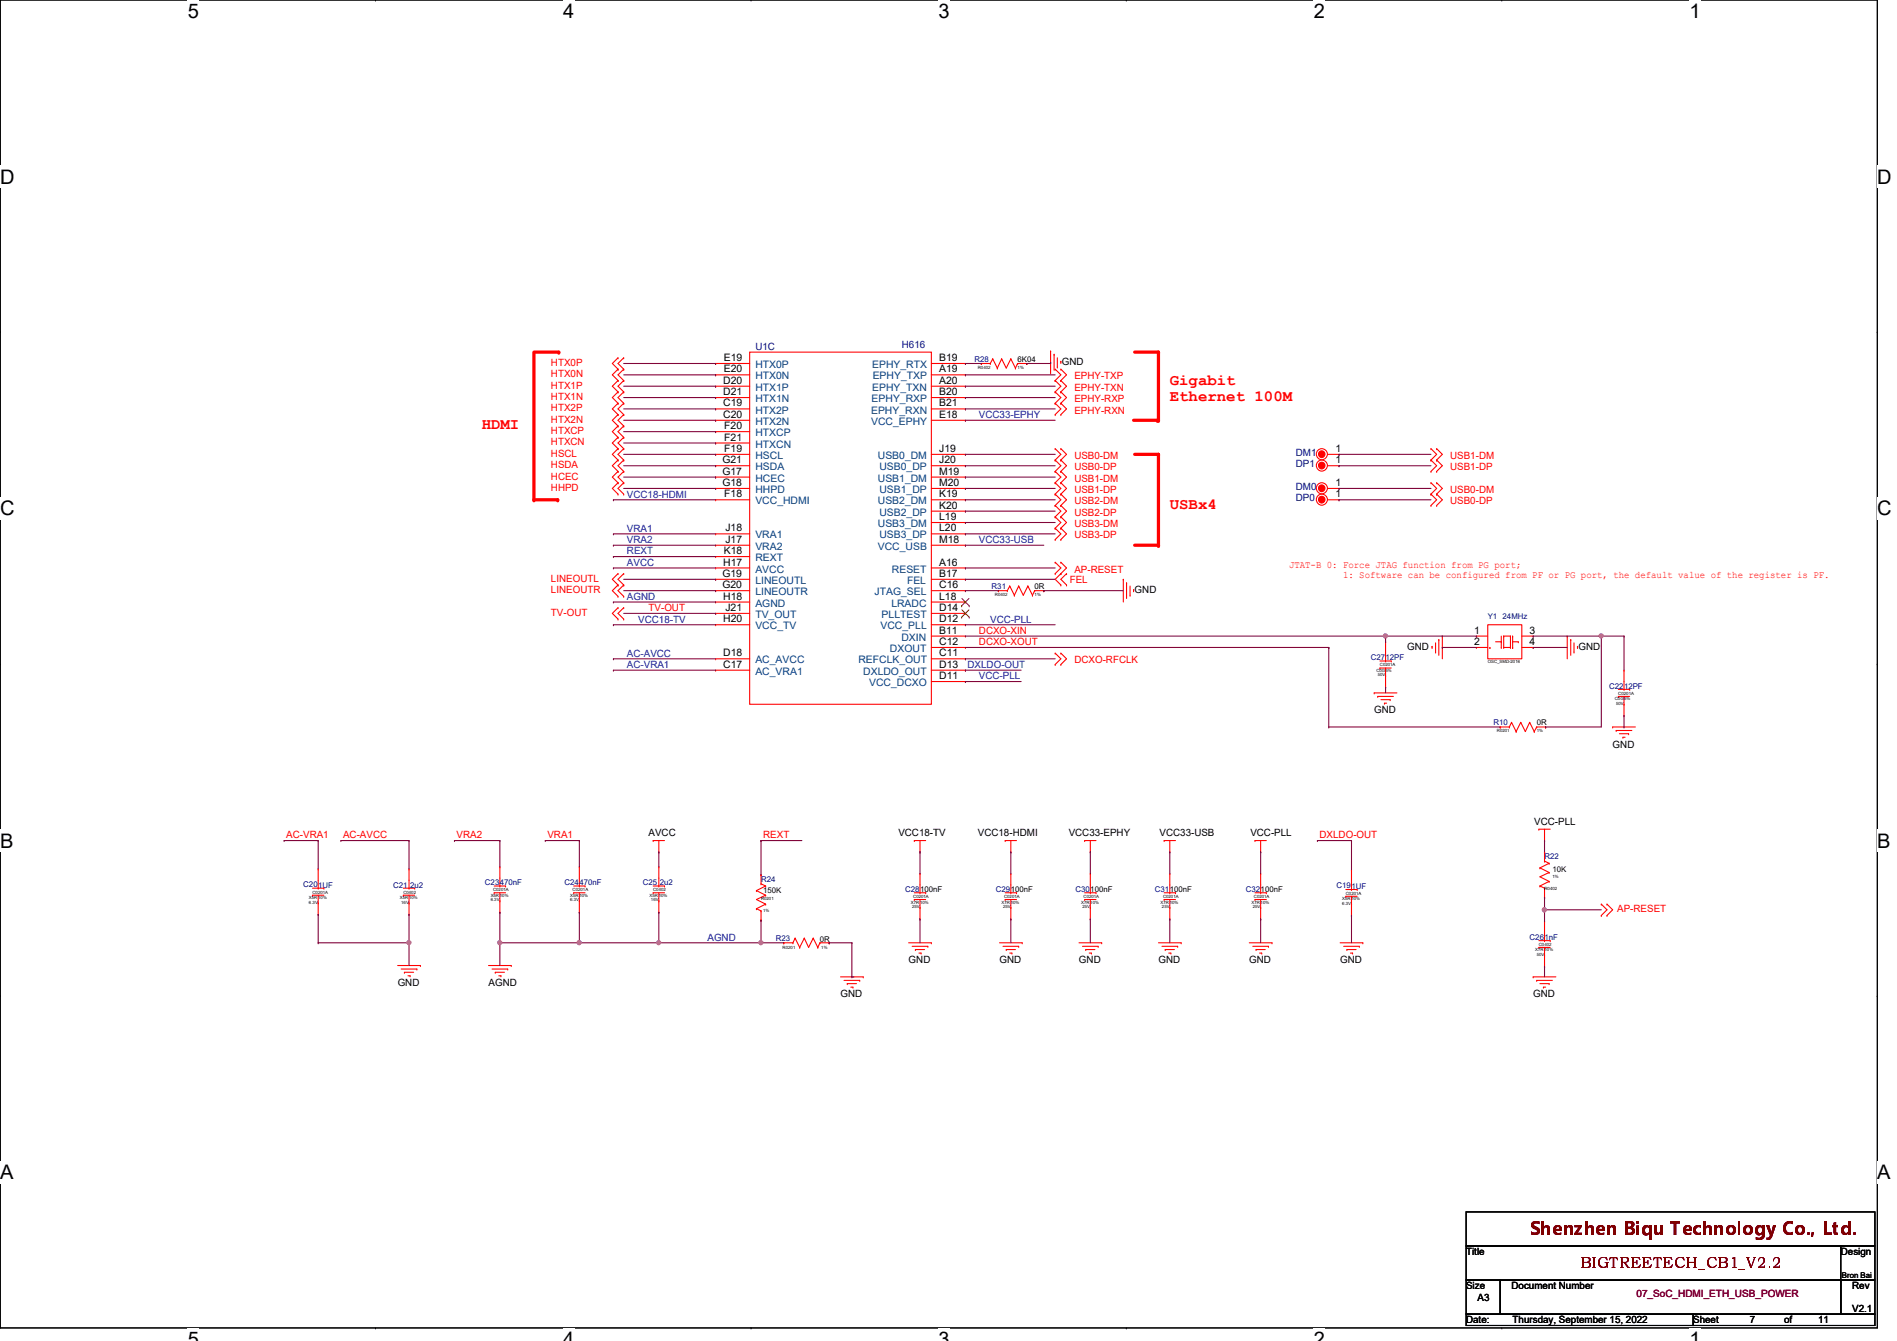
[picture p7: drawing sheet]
<svg xmlns="http://www.w3.org/2000/svg" width="297mm" height="210mm" viewBox="0 0 297 210" stroke-linecap="round" stroke-linejoin="round" font-family="sans-serif">
<path d="M0 0h294v207.9h-294z" fill="none" stroke="#000" stroke-width=".17"/>
<g fill="#fff">
<path d="M29.4 0h1.8v3.5h-1.8z"/>
<path d="M29.4 207.9h1.8v2h-1.8z"/>
</g>
<path d="M58.8 0h.1M58.8 207.9h.1" fill="none" stroke="#000" stroke-width=".17"/>
<g fill="#fff">
<path d="M88.2 0h1.7v3.5h-1.7z"/>
<path d="M88.2 207.9h1.7v2h-1.7z"/>
</g>
<path d="M117.6 0h.1M117.6 207.9h.1" fill="none" stroke="#000" stroke-width=".17"/>
<g fill="#fff">
<path d="M147 0h1.7v3.5h-1.7z"/>
<path d="M147 207.9h1.7v2h-1.7z"/>
</g>
<path d="M176.4 0h.1M176.4 207.9h.1" fill="none" stroke="#000" stroke-width=".17"/>
<g fill="#fff">
<path d="M205.7 0h1.8v3.5h-1.8z"/>
<path d="M205.7 207.9h1.8v2h-1.8z"/>
</g>
<path d="M235.2 0h.1M235.2 207.9h.1" fill="none" stroke="#000" stroke-width=".17"/>
<g fill="#fff">
<path d="M264.5 0h1.8v3.5h-1.8z"/>
<path d="M264.5 207.9h1.8v2h-1.8z"/>
<path d="M0 26h2.3v3.4h-2.3z"/>
<path d="M294 26h2.2v3.4h-2.2z"/>
<path d="M0 77.9h2.3v3.5h-2.3z"/>
<path d="M294 77.9h2.2v3.5h-2.2z"/>
</g>
<path d="M0 51.9h.1M294 51.9h.1" fill="none" stroke="#000" stroke-width=".17"/>
<g fill="#fff">
<path d="M0 129.9h2.1v3.4h-2.1z"/>
<path d="M294 129.9h2v3.4h-2z"/>
</g>
<path d="M0 103.9h.1M294 103.9h.1" fill="none" stroke="#000" stroke-width=".17"/>
<g fill="#fff">
<path d="M0 181.8h2.1v3.5h-2.1z"/>
<path d="M294 181.8h2v3.5h-2z"/>
</g>
<path d="M0 155.9h.1M294 155.9h.1" fill="none" stroke="#000" stroke-width=".17"/>
<path d="M177.7 55.1h3.7" fill="none" stroke="#f00" stroke-width=".51"/>
<circle cx="181.4" cy="55.1" r=".25" fill="#f00"/>
<path d="M181.4 55.1v10.7" fill="none" stroke="#f00" stroke-width=".51"/>
<circle cx="181.4" cy="65.8" r=".25" fill="#f00"/>
<path d="M177.5 65.8h3.7" fill="none" stroke="#f00" stroke-width=".51"/>
<circle cx="181.2" cy="65.8" r=".25" fill="#f00"/>
<path d="M177.7 71.1h3.7" fill="none" stroke="#f00" stroke-width=".51"/>
<circle cx="181.4" cy="71.1" r=".25" fill="#f00"/>
<path d="M181.4 71.1v14.2" fill="none" stroke="#f00" stroke-width=".51"/>
<circle cx="181.4" cy="85.3" r=".25" fill="#f00"/>
<path d="M177.7 85.3h3.7" fill="none" stroke="#f00" stroke-width=".51"/>
<circle cx="181.4" cy="85.3" r=".25" fill="#f00"/>
<path d="M83.8 55.1h3.7" fill="none" stroke="#f00" stroke-width=".51"/>
<circle cx="87.5" cy="55.1" r=".25" fill="#f00"/>
<path d="M83.6 55.1v23.1" fill="none" stroke="#f00" stroke-width=".51"/>
<circle cx="83.6" cy="78.2" r=".25" fill="#f00"/>
<path d="M83.6 78.2h3.7" fill="none" stroke="#f00" stroke-width=".51"/>
<circle cx="87.3" cy="78.2" r=".25" fill="#f00"/>
<g fill="none" stroke="#f00" stroke-width=".17">
<path d="M96.8 56h.1M96.8 57.8h.1M96.8 59.6h.1M96.8 56l-.9 .9 .9 .9M96.8 57.8l-.9 .9 .9 .9M96.8 59.6l-.9 .9 .9 .8M97.7 56h.1M97.7 57.8h.1M97.7 59.6h.1M97.7 56l-.9 .9 .9 .9M97.7 57.8l-.9 .9 .9 .9M97.7 59.6l-.9 .9 .9 .8"/>
<path d="M153.7 56.9h.1M153.7 56.9h1.4M155.1 56.9h.1M155.4 56.2h.1M155.4 56.2l-.3 .7M155.4 56.2l.8 1.4M156.2 57.6h.1M156.8 56.2h.1M156.8 56.2l-.6 1.4M156.8 56.2l.8 1.4 .7-1.4M158.3 56.2h.1M158.3 56.2l.7 1.4"/>
<path d="M159 57.6h.1M159.3 56.9h.1M159.3 56.9h1.5M159.3 56.9l-.3 .7M160.8 56.9h.1M164.5 54.9h.1M164.5 54.9v3.6M165.1 55.5h.1M165.1 55.5v2.5M165.2 57.8h.1M165.2 59.6h.1M165.2 57.8l.9 .9-.9 .9"/>
<path d="M165.2 59.6l.9 .9-.9 .8M165.6 57.4h.1M165.6 56v1.4M166.1 56.6h.1M166.1 57.8h.1M166.1 59.6h.1M166.1 56.6v.3M166.1 57.8l.9 .9-.9 .9M166.1 59.6l.9 .9-.9 .8M96.8 61.3h.1M96.8 63.1h.1M96.8 64.9h.1"/>
<path d="M96.8 66.7h.1M96.8 68.5h.1M96.8 70.2h.1M96.8 75.6h.1M96.8 77.3h.1M96.8 72h.1M96.8 73.8h.1M96.8 61.3l-.9 .9 .9 .9M96.8 63.1l-.9 .9 .9 .9M96.8 64.9l-.9 .9 .9 .9M96.8 66.7l-.9 .9 .9 .9M96.8 68.5l-.9 .8 .9 .9"/>
<path d="M96.8 75.6l-.9 .9 .9 .8M96.8 70.2l-.9 .9 .9 .9M96.8 72l-.9 .9 .9 .9M96.8 73.8l-.9 .9 .9 .9M97.7 61.3h.1M97.7 63.1h.1M97.7 64.9h.1M97.7 66.7h.1M97.7 68.5h.1M97.7 70.2h.1M97.7 75.6h.1M97.7 77.3h.1"/>
<path d="M97.7 72h.1M97.7 73.8h.1M97.7 61.3l-.9 .9 .9 .9M97.7 63.1l-.9 .9 .9 .9M97.7 64.9l-.9 .9 .9 .9M97.7 66.7l-.9 .9 .9 .9M97.7 68.5l-.9 .8 .9 .9M97.7 75.6l-.9 .9 .9 .8M97.7 70.2l-.9 .9 .9 .9M97.7 72l-.9 .9 .9 .9M97.7 73.8l-.9 .9 .9 .9M165.2 70.2h.1"/>
<path d="M165.2 72h.1M165.2 73.8h.1M165.2 75.6h.1M165.2 77.3h.1M165.2 61.3h.1M165.2 63.1h.1M165.2 64.9h.1M165.2 79.1h.1M165.2 70.2l.9 .9-.9 .9M165.2 72l.9 .9-.9 .9M165.2 73.8l.9 .9-.9 .9M165.2 75.6l.9 .9-.9 .8"/>
<path d="M165.2 61.3l.9 .9-.9 .9M165.2 63.1l.9 .9-.9 .9M165.2 77.3l.9 .9-.9 .9M165.2 79.1l.9 .9-.9 .9M166.1 70.2h.1M166.1 72h.1M166.1 73.8h.1M166.1 75.6h.1M166.1 77.3h.1M166.1 61.3h.1M166.1 63.1h.1M166.1 64.9h.1"/>
<path d="M166.1 79.1h.1M166.1 70.2l.9 .9-.9 .9M166.1 72l.9 .9-.9 .9M166.1 73.8l.9 .9-.9 .9M166.1 75.6l.9 .9-.9 .8M166.1 61.3l.9 .9-.9 .9M166.1 63.1l.9 .9-.9 .9M166.1 77.3l.9 .9-.9 .9M166.1 79.1l.9 .9-.9 .9M224.1 70.2h.1M224.1 72h.1M224.1 73.8h.1"/>
<path d="M224.1 75.6h.1M224.1 77.3h.1M224.1 79.1h.1M224.1 70.2l.9 .9-.9 .9M224.1 72l.9 .9-.9 .9M224.1 75.6l.9 .9-.9 .8M224.1 77.3l.9 .9-.9 .9M225 70.2h.1M225 72h.1M225 73.8h.1M225 75.6h.1M225 77.3h.1"/>
<path d="M225 79.1h.1M225 70.2l.8 .9-.8 .9M225 72l.8 .9-.8 .9M225 75.6l.8 .9-.8 .8M225 77.3l.8 .9-.8 .9M96.8 95.1h.1M96.8 96.9h.1M96.8 89.8h.1M96.8 91.6h.1M96.8 93.3h.1M96.8 95.1l-.9 .9 .9 .9M96.8 89.8l-.9 .9 .9 .9"/>
<path d="M96.8 91.6l-.9 .9 .9 .8M97.7 95.1h.1M97.7 96.9h.1M97.7 89.8h.1M97.7 91.6h.1M97.7 93.3h.1M97.7 95.1l-.9 .9 .9 .9M97.7 89.8l-.9 .9 .9 .9M97.7 91.6l-.9 .9 .9 .8M165.2 88h.1M165.2 89.8h.1M165.2 80.9h.1"/>
<path d="M165.2 82.7h.1M165.2 84.5h.1M165.2 88l.9 .9-.9 .9M165.2 80.9l.9 .9-.9 .9M165.2 82.7l.9 .9-.9 .9M166.1 88h.1M166.1 89.8h.1M166.1 80.9h.1M166.1 82.7h.1M166.1 84.5h.1M166.1 91.6h.1M166.1 88l.9 .9-1.8 1.8 .9 .9"/>
<path d="M166.1 80.9l.9 .9-.9 .9M166.1 82.7l.9 .9-.9 .9M167 89.8h.1M167 91.6h.1M167 89.8l-.9 .9 .9 .9M175.9 90.7h.1M175.9 90.7v3.5M176.4 91.2h.1M176.4 91.2v2.5M176.9 93.2h.1M176.9 91.7v1.5M177.5 92.3h.1"/>
<path d="M177.5 92.3v.3M225.8 99.6h.1M225.8 99.6v3.5M245.4 99.6h.1M245.4 99.6v3.5M165.2 102.2h.1M165.2 104h.1M165.2 102.2l.9 .9-.9 .9M166.1 102.2h.1M166.1 104h.1M166.1 102.2l.9 .9-.9 .9M215.2 108.5h.1"/>
<path d="M215.2 108.5h3.5M215.7 109h.1M215.7 109h2.5M216.1 104.6h.1M216.1 103.5h1.7M216.1 104.6h1.7M216.2 109.5h1.5M216.8 110.1h.1M216.8 110.1h.3M217 105.8h.1M217 103.5h.1M217 100.5h.1"/>
<path d="M217 107.6h.1M217 100.5v3M217 104.6v3M217.7 109.5h.1M217.8 103.5h.1M224.2 101.2h.1M224.2 101.2v.3M224.8 102.1h.1M224.8 100.6v1.5M225.3 100.1h.1M225.3 100.1v2.5M246 100.1h.1"/>
<path d="M246 100.1v2.5M246.5 102.1h.1M246.5 100.6v1.5M247 101.2h.1M247 101.2v.3M252.5 113.8h.1M252.5 113.8h3.6M253.1 114.3h.1M253.1 114.3h2.4M253.6 114.9h1.4M254.1 115.4h.1M254.1 115.4h.4"/>
<path d="M255 114.9h.1M89.8 139.7h.1M89.8 139.7h1.8M89.8 138.7h1.8M90.7 138.7h.1M90.7 135.7h.1M90.7 135.7v3M90.7 139.7v3.1M91.6 138.7h.1M102.3 131.6h.1M102.3 131.6h1.8M103.2 133.3h.1"/>
<path d="M103.2 131.6v1.7M143.2 131.6h.1M143.2 131.6h1.7M143.2 139.7h1.7M144.1 133.3h.1M144.1 139.7h.1M144.1 136.7h.1M144.1 131.6v1.7M144.1 136.7v3M144.9 139.7h.1M157.4 131.6h.1M157.4 131.6h1.8"/>
<path d="M158.3 133.3h.1M158.3 131.6v1.7M169.8 131.6h.1M169.8 131.6h1.8M170.7 133.3h.1M170.7 131.6v1.7M182.3 131.6h.1M182.3 131.6h1.8M183.2 133.3h.1M183.2 131.6v1.7M196.5 131.6h.1M196.5 131.6h1.8"/>
<path d="M197.4 133.3h.1M197.4 131.6v1.7M241 129.8h.1M241 129.8h1.7M241.1 135.8h.1M241.1 138.7h.1M241.1 135.8l1.5 .8M241.1 138.7l.7 .3M241.8 131.6h.1M241.8 133.3h.1M241.8 134.8h.1M241.8 139h.1"/>
<path d="M241.8 129.8v1.8M241.8 133.3v1.5M241.8 139v1.5M241.8 134.8l.8 .3M242.6 135.1h.1M242.6 136.6h.1M242.6 138h.1M242.6 135.1l-1.5 .7M242.6 136.6l-1.5 .6 1.5 .8M242.6 138l-1.5 .7M62.3 151.1h3.5M62.8 151.7h2.5"/>
<path d="M63.3 152.2h.1M63.3 152.2h1.5M63.9 152.7h.3M64.2 152.7h.1M65.3 151.7h.1M65.8 151.1h.1M76.5 151.1h3.5M77 151.7h2.5M77.6 152.2h.1M77.6 152.2h1.4M78.1 152.7h.3M78.4 152.7h.1"/>
<path d="M79.5 151.7h.1M80 151.1h.1M90.7 141h.1M90.7 142.8h.1M131.6 152.9h3.6M132.2 153.5h2.4M132.7 154h.1M132.7 154h1.4M133.2 154.5h.4M133.6 154.5h.1M134.6 153.5h.1M135.2 152.9h.1"/>
<path d="M142.3 147.6h3.5M142.8 148.1h2.5M143.2 140.8h.1M143.2 140.8h1.7M143.3 148.6h.1M143.3 148.6h1.5M143.9 149.2h.3M144.1 142.1h.1M144.1 143.8h.1M144.1 140.8v3M144.2 149.2h.1M145.3 148.1h.1"/>
<path d="M145.8 147.6h.1M156.5 147.6h3.6M157.1 148.1h2.4M157.6 148.6h.1M157.6 148.6h1.4M158.1 149.2h.4M158.5 149.2h.1M159.5 148.1h.1M160.1 147.6h.1M168.9 147.6h3.6M169.5 148.1h2.5M170 148.6h.1"/>
<path d="M170 148.6h1.4M170.6 149.2h.3M170.9 149.2h.1M172 148.1h.1M172.5 147.6h.1M181.4 147.6h3.6M181.9 148.1h2.5M182.5 148.6h.1M182.5 148.6h1.4M183 149.2h.3M183.3 149.2h.1M184.4 148.1h.1"/>
<path d="M185 147.6h.1M195.6 147.6h3.6M196.2 148.1h2.4M196.7 148.6h.1M196.7 148.6h1.4M197.2 149.2h.4M197.6 149.2h.1M198.6 148.1h.1M199.2 147.6h.1M209.8 147.6h3.6M210.4 148.1h2.4M210.9 148.6h.1"/>
<path d="M210.9 148.6h1.4M211.5 149.2h.3M211.8 149.2h.1M212.8 148.1h.1M213.4 147.6h.1M240.1 152.9h.1M240.1 152.9h3.5M240.6 153.5h.1M240.6 153.5h2.5M241.1 154h1.5M241.7 154.5h.1M241.7 154.5h.3"/>
<path d="M241.8 140.5h.1M242.6 154h.1M250.7 141.5h.1M250.7 143.3h.1M250.7 141.5l.9 .9-.9 .9M251.6 141.5h.1M251.6 143.3h.1M251.6 141.5l.9 .9-.9 .9"/>
<circle cx="207" cy="76.4" r=".87"/>
</g>
<path d="M229.6 189.7h64v5.3h-64zM229.6 195h64v5.4h-64zM288.2 195h.1M288.2 195v5.4M229.6 200.4h5.3v5.3h-5.3zM229.6 205.7h35.5v1.8h-35.5zM234.9 200.4h53.3v5.3h-53.3zM265.1 205.7h28.5v1.8h-28.5zM288.2 200.4h5.4v5.3h-5.4z" fill="none" stroke="#000" stroke-width=".17"/>
<circle cx="207" cy="76.4" r=".52" fill="#f00"/>
<g fill="none" stroke="#f00" stroke-width=".17">
<path d="M207.9 76.5h1.8M209.7 76.5h.1"/>
<circle cx="207" cy="76.4" r=".52"/>
<circle cx="207" cy="72.9" r=".87"/>
</g>
<circle cx="207" cy="72.9" r=".52" fill="#f00"/>
<g fill="none" stroke="#f00" stroke-width=".17">
<path d="M112.1 56.9h.1M112.1 58.7h.1M112.1 56.9h5.3M112.1 58.7h5.3M117.4 55.1h28.4v55.1h-28.4zM145.8 56.9h5.4M145.8 58.7h5.4M151.2 56.9h.1M151.2 58.7h.1M112.1 60.5h.1M112.1 62.2h.1M112.1 64h.1"/>
<path d="M112.1 65.8h.1M112.1 67.6h.1M112.1 69.3h.1M112.1 71.1h.1M112.1 72.9h.1M112.1 74.7h.1M112.1 76.5h.1M112.1 78.2h.1M112.1 72.9h5.3M112.1 60.5h5.3M112.1 62.2h5.3M112.1 64h5.3"/>
<path d="M112.1 65.8h5.3M112.1 67.6h5.3M112.1 69.3h5.3M112.1 71.1h5.3M112.1 74.7h5.3M112.1 76.5h5.3M112.1 78.2h5.3M145.8 72.9h5.4M145.8 60.5h5.4M145.8 62.2h5.4M145.8 64h5.4M145.8 65.8h5.4"/>
<path d="M145.8 71.1h5.4M145.8 74.7h5.4M145.8 76.5h5.4M145.8 78.2h5.4M151.2 60.5h.1M151.2 62.2h.1M151.2 64h.1M151.2 65.8h.1M151.2 71.1h.1M151.2 72.9h.1M151.2 74.7h.1M151.2 76.5h.1"/>
<path d="M151.2 78.2h.1M207.9 72.9h1.8M209.7 72.9h.1M112.1 83.6h.1M112.1 85.3h.1M112.1 87.1h.1M112.1 88.9h.1M112.1 90.7h.1M112.1 92.5h.1M112.1 94.2h.1M112.1 96h.1M112.1 97.8h.1"/>
<path d="M112.1 92.5h5.3M112.1 83.6h5.3M112.1 85.3h5.3M112.1 87.1h5.3M112.1 88.9h5.3M112.1 90.7h5.3M112.1 94.2h5.3M112.1 96h5.3M112.1 97.8h5.3M145.8 92.5h5.4M145.8 83.6h5.4M145.8 85.3h5.4"/>
<path d="M145.8 88.9h5.4M145.8 90.7h5.4M145.8 94.2h5.4M145.8 96h5.4M145.8 97.8h5.4M145.8 80h5.4M145.8 81.8h5.4M145.8 99.6h5.4M151.2 80h.1M151.2 81.8h.1M151.2 83.6h.1M151.2 85.3h.1"/>
<path d="M151.2 88.9h.1M151.2 90.7h.1M151.2 92.5h.1M151.2 94.2h.1M151.2 97.8h.1M151.2 99.6h.1M151.2 96h.1M156.3 92.5h.1M156.3 92.5h1.4M157.7 92.5h.1M158.1 91.7h.1M158.1 91.7l-.4 .8"/>
<path d="M158.1 91.7l.7 1.5M158.8 93.2h.1M159.5 91.7h.1M159.5 91.7l-.7 1.5M159.5 91.7l.7 1.5 .7-1.5M160.9 91.7h.1M160.9 91.7l.8 1.5M161.7 93.2h.1M162 92.5h.1M162 92.5h1.4M162 92.5l-.3 .7M163.4 92.5h.1"/>
<path d="M112.1 103.1h.1M112.1 104.9h.1M112.1 103.1h5.3M112.1 104.9h5.3M145.8 103.1h5.4M145.8 104.9h5.4M145.8 106.7h5.4M145.8 101.3h5.4M151.2 106.7h.1M151.2 101.3h.1M151.2 103.1h.1M151.2 104.9h.1"/>
<path d="M253.4 109h.1M253.4 107.9h1.8M253.4 109h1.8M254.3 110.2h.1M254.3 107.9h.1M254.3 104.9h.1M254.3 112h.1M254.3 104.9v3M254.3 109v3M255.2 107.9h.1M63.2 139h1.7M64 139h.1"/>
<path d="M64 136h.1M64 136v3M64.9 139h.1M77.4 139.7h.1M77.4 138.7h1.8M77.4 139.7h1.8M78.3 138.7h.1M78.3 135.7h.1M78.3 135.7v3M78.3 139.7v3.1M79.2 138.7h.1M102.3 139.7h.1"/>
<path d="M102.3 138.7h1.8M102.3 139.7h1.8M103.2 138.7h.1M103.2 135.7h.1M103.2 135.7v3M103.2 139.7v3.1M104.1 138.7h.1M157.4 139.7h1.8M158.3 139.7h.1M158.3 136.7h.1M158.3 136.7v3M159.2 139.7h.1"/>
<path d="M182.3 139.7h1.8M183.2 139.7h.1M183.2 136.7h.1M183.2 136.7v3M184.1 139.7h.1M196.5 139.7h1.8M197.4 139.7h.1M197.4 136.7h.1M197.4 136.7v3M198.3 139.7h.1M63.2 140.1h.1M63.2 140.1h1.7"/>
<path d="M64 141.4h.1M64 143.1h.1M64 140.1v3M78.3 141h.1M78.3 142.8h.1M103.2 141h.1M103.2 142.8h.1M157.4 140.8h.1M157.4 140.8h1.8M158.3 142.1h.1M158.3 143.8h.1M158.3 140.8v3"/>
<path d="M182.3 140.8h.1M182.3 140.8h1.8M183.2 142.1h.1M183.2 143.8h.1M183.2 140.8v3M196.5 140.8h.1M196.5 140.8h1.8M197.4 142.1h.1M197.4 143.8h.1M197.4 140.8v3"/>
<circle cx="207" cy="72.9" r=".52"/>
<circle cx="207" cy="71.1" r=".87"/>
</g>
<path d="M150.6 94.8h.1M150.6 96.6h.1M150.6 93.7l1.2 1.1M150.6 95.5l1.2 1.1M151.7 93.7l-1.1 1.1M151.7 95.5l-1.1 1.1M151.8 94.8h.1M151.8 96.6h.1" fill="none" stroke="#7f3f00" stroke-width=".16"/>
<circle cx="207" cy="71.1" r=".52" fill="#f00"/>
<g fill="none" stroke="#f00" stroke-width=".17">
<path d="M207.9 71.1h1.8M209.7 71.1h.1M231.2 99.6h.1M231.2 99.6h1.8M233 97.8h5.3v5.3h-5.3zM235.1 99.6v1.7M235.5 99.6h.1M235.5 99.6h1M235.5 99.6v1.7M236.5 99.6h.1M236.5 99.6v1.7M236.9 99.6h.1"/>
<path d="M236.9 99.6v1.7M238.3 99.6h1.8M240.1 99.6h.1M231.2 101.3h.1M231.2 101.3h1.8M233.3 101.3h.1M234.2 100.5h.9M234.9 113.8h.1M234.9 113.8h1.4M235.1 100.5h.1M235.1 101.3h.1M235.5 101.3h.1"/>
<path d="M235.5 101.3h1M236.3 113.8h.1M236.5 101.3h.1M236.7 113.1h.1M236.7 113.1l-.4 .7M236.7 113.1l.7 1.4M236.9 101.3h.1M236.9 100.5h.8M237.4 114.5h.1M237.7 100.5h.1M238.1 113.1h.1M238.1 113.1l-.7 1.4"/>
<path d="M238.1 113.1l.7 1.4 .7-1.4M238.3 101.3h1.8M239.5 113.1h.1M239.5 113.1l.7 1.4M240.1 101.3h.1M240.2 114.5h.1M240.6 113.8h.1M240.6 113.8h1.4M240.6 113.8l-.4 .7M242 113.8h.1M48.9 139h1.8M49.8 139h.1"/>
<path d="M49.8 136h.1M49.8 136v3M50.7 139h.1M210.7 139.2h1.8M211.6 139.2h.1M211.6 136.2h.1M211.6 136.2v3M212.5 139.2h.1M48.9 140.1h.1M48.9 140.1h1.8M49.8 141.4h.1M49.8 143.1h.1"/>
<path d="M49.8 140.1v3M122.7 147.6h.1M122.7 147.6h1.5M124.2 147.6h.1M124.5 146.9h.1M124.5 146.9l-.3 .7M124.5 146.9l.7 1.4M125.2 148.3h.1M125.9 146.9h.1M125.9 146.9l-.7 1.4M125.9 146.9l.7 1.4 .7-1.4M127.3 146.9h.1"/>
<path d="M127.3 146.9l.8 1.4M128.1 148.3h.1M128.4 147.6h.1M128.4 147.6h1.4M128.4 147.6l-.3 .7M129.8 147.6h.1M210.7 140.3h.1M210.7 140.3h1.8M211.6 141.5h.1M211.6 143.3h.1M211.6 140.3v3M241 148.3h.1"/>
<path d="M241 147.2h1.7M241 148.3h1.7M241.8 149.5h.1M241.8 147.2h.1M241.8 144.2h.1M241.8 151.3h.1M241.8 144.2v3M241.8 148.3v3M242.7 147.2h.1"/>
<circle cx="207" cy="71.1" r=".52"/>
<circle cx="207" cy="78.2" r=".87"/>
</g>
<circle cx="207" cy="78.2" r=".52" fill="#f00"/>
<g fill="none" stroke="#f00" stroke-width=".17">
<path d="M207.9 78.2h1.8M209.7 78.2h.1M118.4 139.4h.1M118.4 139.4l1.5 .7M119.2 136.9h.1M119.2 138.3h.1M119.2 136.9v1.4M119.2 138.3l.7 .4M119.9 138.7h.1M119.9 138.7l-1.5 .7M169.8 139.7h1.8M170.7 139.7h.1"/>
<path d="M170.7 136.7h.1M170.7 136.7v3M171.6 139.7h.1M118.4 142.2h.1M118.4 142.2l.8 .4M119.2 144h.1M119.2 142.6h.1M119.2 142.6v1.4M119.9 140.1h.1M119.9 141.5h.1M119.9 140.1l-1.5 .7 1.5 .7M119.9 141.5l-1.5 .7"/>
<path d="M169.8 140.8h.1M169.8 140.8h1.8M170.7 142.1h.1M170.7 143.8h.1M170.7 140.8v3"/>
<circle cx="207" cy="78.2" r=".52"/>
</g>
<g fill="none" stroke="#7f003f" stroke-width=".17">
<path d="M97.7 71.1h14.4M97.7 72.9h14.4M97.7 74.7h14.4M97.7 76.5h14.4M112.1 71.1h.1M112.1 72.9h.1M112.1 74.7h.1M112.1 76.5h.1M96.1 87.1h.1M96.1 88.9h.1M96.1 94.2h.1M96.1 97.8h.1"/>
<path d="M96.1 87.1h16M96.1 88.9h16M96.1 94.2h16M96.1 97.8h16M151.2 88.9h.1M151.2 90.7h.1M151.2 92.5h.1M151.2 97.8h.1M151.2 88.9h14M151.2 97.8h14M151.2 90.7h14M151.2 92.5h5.1"/>
<path d="M151.2 99.6h65.8M163.4 92.5h.1M163.4 92.5h12.5M217 99.6h.1M151.2 104.9h.1M151.2 103.1h.1M151.2 104.9h8.7M151.2 103.1h14M151.2 101.3h56.9M208.1 101.3h.1M119.2 131.6h.1M119.2 131.6h6.4"/>
<path d="M119.2 131.6v5.3M158.3 133.3h.1M158.3 133.3v3.4M170.7 133.3h.1M170.7 133.3v3.4M183.2 133.3h.1M183.2 133.3v3.4M206.3 131.6h.1M206.3 131.6h5.3M211.6 131.6h.1M211.6 131.6v4.6M49.8 147.6h.1"/>
<path d="M49.8 147.6h14.2M64 147.6h.1M64 147.6v3.5M119.2 144h.1M119.2 144v3.6M158.3 143.8h.1M158.3 143.8v3.8M170.7 143.8h.1M170.7 143.8v3.8M183.2 143.8h.1M183.2 143.8v3.8M211.6 143.3h.1"/>
<path d="M211.6 143.3v4.3M241.8 142.4h.1M241.8 142.4h8.9"/>
</g>
<circle cx="64" cy="147.5" r=".32" fill="#f0f"/>
<circle cx="64" cy="147.5" r=".32" fill="none" stroke="#f0f" stroke-width=".17"/>
<g fill="none" stroke="#7f003f" stroke-width=".17">
<path d="M44.5 131.6h.1M44.5 131.6h5.3M71.2 131.6h.1M71.2 131.6h7.1M78.3 131.6h.1M78.3 131.6v4.1M85.4 131.6h.1M85.4 131.6h5.3M90.7 131.6h.1M90.7 131.6v4.1M49.8 143.1h.1M49.8 143.1v4.5"/>
<path d="M78.3 142.8h.1M78.3 147.6h.1M78.3 142.8v4.8M78.3 147.6h24.9M90.7 142.8h.1M90.7 147.6h.1M90.7 142.8v4.8"/>
</g>
<circle cx="90.7" cy="147.5" r=".32" fill="#f0f"/>
<circle cx="90.7" cy="147.5" r=".32" fill="none" stroke="#f0f" stroke-width=".17"/>
<g fill="none" stroke="#7f003f" stroke-width=".17">
<path d="M49.8 131.6h.1M49.8 131.6v4.4M53.4 131.6h.1M53.4 131.6h10.6M64 131.6h.1M64 131.6v4.4M197.4 133.3h.1M197.4 133.3v3.4M64 143.1h.1M64 143.1v4.5M103.2 142.8h.1M103.2 147.6h.1"/>
<path d="M103.2 142.8v4.8M103.2 147.6h16M197.4 143.8h.1M197.4 143.8v3.8M241.8 151.3h.1M241.8 140.5h.1M241.8 140.5v1.9M241.8 151.3v1.6"/>
</g>
<circle cx="119.1" cy="147.5" r=".32" fill="#f0f"/>
<circle cx="119.1" cy="147.5" r=".32" fill="none" stroke="#f0f" stroke-width=".17"/>
<circle cx="103.1" cy="147.5" r=".32" fill="#f0f"/>
<circle cx="103.1" cy="147.5" r=".32" fill="none" stroke="#f0f" stroke-width=".17"/>
<g fill="none" stroke="#7f003f" stroke-width=".17">
<path d="M97.7 56.9h14.4M97.7 58.7h14.4M112.1 56.9h.1M112.1 58.7h.1M151.2 56.9h.1M151.2 58.7h.1M151.2 56.9h2.5M151.2 58.7h14M96.1 78.2h.1M96.1 78.2h16M97.7 60.5h14.4M97.7 65.8h14.4"/>
<path d="M97.7 64h14.4M97.7 62.2h14.4M97.7 69.3h14.4M97.7 67.6h14.4M112.1 60.5h.1M112.1 65.8h.1M112.1 64h.1M112.1 62.2h.1M112.1 69.3h.1M112.1 67.6h.1M151.2 71.1h.1M151.2 72.9h.1"/>
<path d="M151.2 74.7h.1M151.2 76.5h.1M151.2 60.5h.1M151.2 62.2h.1M151.2 64h.1M151.2 65.8h.1M151.2 60.5h14M151.2 65.8h14M151.2 64h14M151.2 62.2h14M151.2 71.1h14M151.2 72.9h14"/>
<path d="M151.2 74.7h14M151.2 76.5h14M96.1 83.6h.1M96.1 85.3h.1M96.1 85.3h16M96.1 83.6h16M97.7 96h14.4M97.7 90.7h14.4M97.7 92.5h14.4M112.1 96h.1M112.1 90.7h.1M112.1 92.5h.1"/>
<path d="M151.2 85.3h.1M151.2 85.3h12.2M96.1 104.9h.1M96.1 103.1h.1M96.1 104.9h16M96.1 103.1h16M151.2 106.7h.1M151.2 106.7h8.7M144.1 133.3h.1M144.1 133.3v3.4M241.8 131.6h.1M241.8 131.6v1.7"/>
<path d="M119.2 147.6h.1M119.2 147.6h3.5M144.1 143.8h.1M144.1 143.8v3.8M241.8 142.4h.1M241.8 142.4v1.8"/>
</g>
<circle cx="241.8" cy="142.4" r=".33" fill="#f0f"/>
<circle cx="241.8" cy="142.4" r=".33" fill="none" stroke="#f0f" stroke-width=".17"/>
<g fill="none" stroke="#7f003f" stroke-width=".17">
<path d="M160.8 56.9h.1M164.5 56.7h.1M164.5 56.7v.2h-3.7M151.2 78.2h.1M151.2 78.2h14M151.2 80h.1M151.2 81.8h.1M151.2 83.6h.1M151.2 80h14M151.2 81.8h14M151.2 83.6h14M250.7 99.6h.1"/>
<path d="M250.7 99.6v14.2"/>
</g>
<circle cx="250.7" cy="99.5" r=".32" fill="#f0f"/>
<circle cx="250.7" cy="99.5" r=".32" fill="none" stroke="#f0f" stroke-width=".17"/>
<g fill="none" stroke="#7f003f" stroke-width=".17">
<path d="M217 99.6h14.2M231.2 99.6h.1M240.1 99.6h.1M240.1 99.6h14.2M250.7 99.6h.1M254.3 99.6h.1M254.3 99.6v5.3M208.1 101.3h.1M208.1 113.8h.1M208.1 113.8h26.8M208.1 101.3v12.5M217 107.6h.1"/>
<path d="M217 107.6v.9M225.8 101.3h.1M225.8 101.3h5.4M242 113.8h.1M242 113.8h8.7M254.3 113.8h.1M254.3 112v1.8"/>
</g>
<circle cx="216.9" cy="99.5" r=".32" fill="#f0f"/>
<circle cx="216.9" cy="99.5" r=".32" fill="none" stroke="#f0f" stroke-width=".17"/>
<path d="M217 99.6v.9M217 100.5h.1M78.3 147.6h.1M78.3 147.6v3.5" fill="none" stroke="#7f003f" stroke-width=".17"/>
<circle cx="78.2" cy="147.5" r=".32" fill="#f0f"/>
<circle cx="78.2" cy="147.5" r=".32" fill="none" stroke="#f0f" stroke-width=".17"/>
<g fill="none" stroke="#7f003f" stroke-width=".17">
<path d="M209.7 71.1h.1M209.7 72.9h.1M209.7 76.5h.1M209.7 78.2h.1M209.7 71.1h14.4M209.7 72.9h14.4M209.7 76.5h14.4M209.7 78.2h14.4M240.1 101.3h.1M240.1 101.3h5.3M103.2 133.3h.1M103.2 133.3v2.4"/>
<path d="M129.8 147.6h.1M129.8 147.6h3.6M133.4 152.9h.1M133.4 147.6h.1M133.4 152.9h.3M133.4 147.6v5.3"/>
</g>
<circle cx="64" cy="147.5" r=".32" fill="#f0f"/>
<circle cx="64" cy="147.5" r=".32" fill="none" stroke="#f0f" stroke-width=".17"/>
<circle cx="90.7" cy="147.5" r=".32" fill="#f0f"/>
<circle cx="90.7" cy="147.5" r=".32" fill="none" stroke="#f0f" stroke-width=".17"/>
<circle cx="119.1" cy="147.5" r=".32" fill="#f0f"/>
<circle cx="119.1" cy="147.5" r=".32" fill="none" stroke="#f0f" stroke-width=".17"/>
<circle cx="103.1" cy="147.5" r=".32" fill="#f0f"/>
<circle cx="103.1" cy="147.5" r=".32" fill="none" stroke="#f0f" stroke-width=".17"/>
<circle cx="241.8" cy="142.4" r=".33" fill="#f0f"/>
<circle cx="241.8" cy="142.4" r=".33" fill="none" stroke="#f0f" stroke-width=".17"/>
<circle cx="250.7" cy="99.5" r=".32" fill="#f0f"/>
<circle cx="250.7" cy="99.5" r=".32" fill="none" stroke="#f0f" stroke-width=".17"/>
<circle cx="216.9" cy="99.5" r=".32" fill="#f0f"/>
<circle cx="216.9" cy="99.5" r=".32" fill="none" stroke="#f0f" stroke-width=".17"/>
<circle cx="78.2" cy="147.5" r=".32" fill="#f0f"/>
<circle cx="78.2" cy="147.5" r=".32" fill="none" stroke="#f0f" stroke-width=".17"/>
<g font-size="3.1">
<text x="29.4" y="2.8">5</text>
<text x="88.2" y="2.8">4</text>
<text x="147" y="2.8">3</text>
<text x="205.7" y="2.8">2</text>
<text x="264.5" y="2.8">1</text>
<text x="0" y="28.7">D</text>
<text x="294" y="28.7">D</text>
<text x="0" y="80.7">C</text>
<text x="294" y="80.7">C</text>
<text x="0" y="132.7">B</text>
<text x="294" y="132.7">B</text>
<text x="0" y="184.6">A</text>
<text x="294" y="184.6">A</text>
<text x="29.4" y="210.7">5</text>
<text x="88.2" y="210.7">4</text>
<text x="147" y="210.7">3</text>
<text x="205.7" y="210.7">2</text>
<text x="264.5" y="210.7">1</text>
</g>
<text font-size="2.8" fill="#7f0000" x="239.5" y="193.3">Shenzhen Biqu Technology Co., Ltd.</text>
<g font-size="2.5" fill="#f00">
<text x="183.2" y="60.3">Gigabit</text>
<text x="183.2" y="62.8">Ethernet 100M</text>
<text x="75.4" y="67.2">HDMI</text>
<text x="183.2" y="79.7">USBx4</text>
</g>
<text font-size="2.4" fill="#7f0000" x="247.4" y="198.5">BIGTREETECH_CB1_V2.2</text>
<g font-size="1.6" fill="#f00">
<text x="86.3" y="57.3">HTX0P</text>
<text x="86.3" y="59.1">HTX0N</text>
<text x="168.2" y="59.4">EPHY-TXP</text>
<text x="86.3" y="60.8">HTX1P</text>
<text x="86.3" y="62.6">HTX1N</text>
<text x="86.3" y="64.4">HTX2P</text>
<text x="168.2" y="61.2">EPHY-TXN</text>
<text x="168.2" y="62.9">EPHY-RXP</text>
<text x="168.2" y="64.7">EPHY-RXN</text>
<text x="86.3" y="66.2">HTX2N</text>
<text x="86.3" y="67.9">HTXCP</text>
<text x="86.3" y="69.7">HTXCN</text>
<text x="86.3" y="71.5">HSCL</text>
<text x="168.2" y="71.8">USB0-DM</text>
<text x="227.1" y="71.8">USB1-DM</text>
<text x="86.3" y="76.8">HHPD</text>
<text x="86.3" y="73.3">HSDA</text>
<text x="86.3" y="75.1">HCEC</text>
<text x="168.2" y="73.6">USB0-DP</text>
<text x="168.2" y="75.4">USB1-DM</text>
<text x="168.2" y="77.2">USB1-DP</text>
<text x="227.1" y="73.6">USB1-DP</text>
<text x="227.1" y="77.2">USB0-DM</text>
<text x="168.2" y="79">USB2-DM</text>
<text x="168.2" y="80.7">USB2-DP</text>
<text x="168.2" y="82.5">USB3-DM</text>
<text x="227.1" y="79">USB0-DP</text>
<text x="168.2" y="89.6">AP-RESET</text>
<text x="168.2" y="84.3">USB3-DP</text>
<text x="201.8" y="88.9">JTAT-B 0: Force JTAG function from PG port;</text>
<text x="86.3" y="91.1">LINEOUTL</text>
<text x="86.3" y="92.8">LINEOUTR</text>
<text x="101.6" y="95.7">TV-OUT</text>
<text x="167.5" y="91.2">FEL</text>
<text x="210.3" y="90.5">1: Software can be configured from PF or PG port, the default value of the register is PF.</text>
<text x="86.3" y="96.4">TV-OUT</text>
<text x="153.3" y="101">DCXO-XOUT</text>
<text x="153.3" y="99.2">DCXO-XIN</text>
<text x="168.2" y="103.8">DCXO-RFCLK</text>
<text x="44.8" y="131.2">AC-VRA1</text>
<text x="53.7" y="131.2">AC-AVCC</text>
<text x="71.5" y="131.2">VRA2</text>
<text x="85.7" y="131.2">VRA1</text>
<text x="119.5" y="131.2">REXT</text>
<text x="206.6" y="131.2">DXLDO-OUT</text>
<text x="253.2" y="142.8">AP-RESET</text>
</g>
<g font-size="1.6">
<text x="113.3" y="56.5">E19</text>
<text x="113.3" y="58.3">E20</text>
<text x="147.1" y="56.5">B19</text>
<text x="147.1" y="58.3">A19</text>
<text x="166.3" y="57.1">GND</text>
<text x="113.2" y="60.1">D20</text>
<text x="113.2" y="61.8">D21</text>
<text x="113.2" y="63.6">C19</text>
<text x="113.2" y="65.4">C20</text>
<text x="147.1" y="60.1">A20</text>
<text x="147.1" y="61.8">B20</text>
<text x="147.1" y="63.6">B21</text>
<text x="147.1" y="65.4">E18</text>
<text x="113.4" y="67.2">F20</text>
<text x="113.4" y="69">F21</text>
<text x="113.4" y="70.7">F19</text>
<text x="147.1" y="70.7">J19</text>
<text x="209.1" y="70.7">1</text>
<text x="113.1" y="72.5">G21</text>
<text x="113.1" y="74.3">G17</text>
<text x="113.1" y="76.1">G18</text>
<text x="113.4" y="77.9">F18</text>
<text x="147.1" y="72.5">J20</text>
<text x="147.1" y="74.3">M19</text>
<text x="147.1" y="76.1">M20</text>
<text x="147.1" y="77.9">K19</text>
<text x="209.1" y="76.1">1</text>
<text x="209.1" y="72.5">1</text>
<text x="209.1" y="77.9">1</text>
<text x="113.6" y="83.2">J18</text>
<text x="147.1" y="79.6">K20</text>
<text x="147.1" y="81.4">L19</text>
<text x="147.1" y="83.2">L20</text>
<text x="113.2" y="88.5">H17</text>
<text x="113.3" y="86.7">K18</text>
<text x="113.6" y="85">J17</text>
<text x="147.1" y="85">M18</text>
<text x="147.1" y="88.5">A16</text>
<text x="113.1" y="90.3">G19</text>
<text x="113.1" y="92.1">G20</text>
<text x="113.2" y="93.9">H18</text>
<text x="113.6" y="95.6">J21</text>
<text x="147.1" y="90.3">B17</text>
<text x="147.1" y="92.1">C16</text>
<text x="147.1" y="93.9">L18</text>
<text x="147.1" y="95.6">D14</text>
<text x="177.7" y="92.8">GND</text>
<text x="113.2" y="97.4">H20</text>
<text x="147.1" y="97.4">D12</text>
<text x="147.1" y="99.2">B11</text>
<text x="147.1" y="101">C12</text>
<text x="220.3" y="101.7">GND</text>
<text x="230.8" y="99.2">1</text>
<text x="230.8" y="101">2</text>
<text x="239.5" y="99.2">3</text>
<text x="239.5" y="101">4</text>
<text x="247.2" y="101.7">GND</text>
<text x="113.2" y="102.7">D18</text>
<text x="113.2" y="104.5">C17</text>
<text x="147.1" y="106.3">D11</text>
<text x="147.1" y="102.7">C11</text>
<text x="147.1" y="104.5">D13</text>
<text x="215.2" y="111.7">GND</text>
<text x="252.5" y="117">GND</text>
<text x="101.6" y="130.9">AVCC</text>
<text x="140.7" y="130.9">VCC18-TV</text>
<text x="153.1" y="130.9">VCC18-HDMI</text>
<text x="167.3" y="130.9">VCC33-EPHY</text>
<text x="181.6" y="130.9">VCC33-USB</text>
<text x="195.8" y="130.9">VCC-PLL</text>
<text x="240.2" y="129.1">VCC-PLL</text>
<text x="62.3" y="154.3">GND</text>
<text x="76.5" y="154.3">AGND</text>
<text x="142.3" y="150.8">GND</text>
<text x="156.5" y="150.8">GND</text>
<text x="168.9" y="150.8">GND</text>
<text x="181.4" y="150.8">GND</text>
<text x="195.6" y="150.8">GND</text>
<text x="209.8" y="150.8">GND</text>
<text x="131.6" y="156.1">GND</text>
<text x="240.1" y="156.1">GND</text>
<text x="229.6" y="196.5">Title</text>
<text x="288.2" y="196.5">Design</text>
<text x="229.6" y="201.8">Size</text>
<text x="231.3" y="203.6">A3</text>
<text x="236.7" y="201.8">Document Number</text>
<text x="290" y="201.8">Rev</text>
<text x="229.6" y="207.1">Date:</text>
<text x="236.9" y="207.1">Thursday, September 15, 2022</text>
<text x="265.1" y="207.1">Sheet</text>
<text x="274" y="207.1">7</text>
<text x="279.4" y="207.1">of</text>
<text x="284.7" y="207.1">11</text>
<text x="290" y="205.4">V2.1</text>
</g>
<g font-size="1.6" fill="#00007f">
<text x="118.3" y="54.8">U1C</text>
<text x="141.2" y="54.4">H616</text>
<text x="202.9" y="71.3">DM1</text>
<text x="202.9" y="76.7">DM0</text>
<text x="202.9" y="73.1">DP1</text>
<text x="202.9" y="78.4">DP0</text>
</g>
<g font-size="1.6" fill="#003f7f">
<text x="118.3" y="57.6">HTX0P</text>
<text x="118.3" y="59.4">HTX0N</text>
<text x="136.6" y="57.6">EPHY_RTX</text>
<text x="136.6" y="59.4">EPHY_TXP</text>
<text x="118.3" y="61.2">HTX1P</text>
<text x="118.3" y="62.9">HTX1N</text>
<text x="118.3" y="64.7">HTX2P</text>
<text x="136.4" y="64.7">EPHY_RXN</text>
<text x="136.5" y="62.9">EPHY_RXP</text>
<text x="136.6" y="61.2">EPHY_TXN</text>
<text x="118.3" y="66.5">HTX2N</text>
<text x="118.3" y="68.3">HTXCP</text>
<text x="118.3" y="70.1">HTXCN</text>
<text x="118.3" y="71.8">HSCL</text>
<text x="136.4" y="66.5">VCC_EPHY</text>
<text x="137.5" y="71.8">USB0_DM</text>
<text x="118.3" y="73.6">HSDA</text>
<text x="118.3" y="75.4">HCEC</text>
<text x="118.3" y="77.2">HHPD</text>
<text x="137.5" y="75.4">USB1_DM</text>
<text x="137.7" y="73.6">USB0_DP</text>
<text x="137.7" y="77.2">USB1_DP</text>
<text x="118.3" y="79">VCC_HDMI</text>
<text x="137.5" y="79">USB2_DM</text>
<text x="137.5" y="82.5">USB3_DM</text>
<text x="137.7" y="80.7">USB2_DP</text>
<text x="118.3" y="84.3">VRA1</text>
<text x="118.3" y="86.1">VRA2</text>
<text x="118.3" y="87.8">REXT</text>
<text x="118.3" y="89.6">AVCC</text>
<text x="137.5" y="86.1">VCC_USB</text>
<text x="137.7" y="84.3">USB3_DP</text>
<text x="139.7" y="89.6">RESET</text>
<text x="118.3" y="91.4">LINEOUTL</text>
<text x="118.3" y="93.2">LINEOUTR</text>
<text x="118.3" y="95">AGND</text>
<text x="136.9" y="93.2">JTAG_SEL</text>
<text x="139.6" y="95">LRADC</text>
<text x="142" y="91.4">FEL</text>
<text x="118.3" y="96.7">TV_OUT</text>
<text x="118.3" y="98.5">VCC_TV</text>
<text x="137.9" y="98.5">VCC_PLL</text>
<text x="138" y="96.7">PLLTEST</text>
<text x="141.1" y="100.3">DXIN</text>
<text x="118.3" y="103.8">AC_AVCC</text>
<text x="118.3" y="105.6">AC_VRA1</text>
<text x="134.4" y="103.8">REFCLK_OUT</text>
<text x="135.2" y="105.6">DXLDO_OUT</text>
<text x="136.1" y="107.4">VCC_DCXO</text>
<text x="139.4" y="102.1">DXOUT</text>
</g>
<g font-size="1.6" fill="#00f">
<text x="153.3" y="65.4">VCC33-EPHY</text>
<text x="98.2" y="77.9">VCC18-HDMI</text>
<text x="98.2" y="83.2">VRA1</text>
<text x="98.2" y="86.8">REXT</text>
<text x="98.2" y="88.6">AVCC</text>
<text x="98.2" y="85">VRA2</text>
<text x="153.3" y="85">VCC33-USB</text>
<text x="98.2" y="93.9">AGND</text>
<text x="99.9" y="97.5">VCC18-TV</text>
<text x="155.1" y="97.5">VCC-PLL</text>
<text x="98.2" y="104.6">AC-VRA1</text>
<text x="98.2" y="102.8">AC-AVCC</text>
<text x="151.5" y="104.6">DXLDO-OUT</text>
<text x="153.3" y="106.3">VCC-PLL</text>
<text x="110.8" y="147.2">AGND</text>
</g>
<text font-size="1.6" fill="#7f003f" x="256.2" y="203.1">07_SoC_HDMI_ETH_USB_POWER</text>
<g font-size="1.2" fill="#00007f">
<text x="152.6" y="56.6">R28</text>
<text x="155.3" y="92.2">R31</text>
<text x="233" y="96.8">Y1 24MHz</text>
<text x="214.6" y="103.4">C2712PF</text>
<text x="252" y="107.8">C2212PF</text>
<text x="233.8" y="113.5">R10</text>
<text x="241.8" y="134.5">R22</text>
<text x="47.5" y="138.8">C201UF</text>
<text x="61.5" y="138.9">C21</text>
<text x="64.2" y="138.9">2u2</text>
<text x="75.9" y="138.6">C23470nF</text>
<text x="88.4" y="138.6">C24470nF</text>
<text x="100.7" y="138.6">C25</text>
<text x="103.3" y="138.6">2u2</text>
<text x="119.2" y="138">R24</text>
<text x="141.7" y="139.7">C28100nF</text>
<text x="156" y="139.7">C29100nF</text>
<text x="168.4" y="139.7">C30100nF</text>
<text x="180.8" y="139.7">C31100nF</text>
<text x="195.1" y="139.7">C32100nF</text>
<text x="209.3" y="138.9">C191UF</text>
<text x="121.5" y="147.3">R23</text>
<text x="239.5" y="147.1">C261nF</text>
</g>
<g font-size="1.2">
<text x="159.3" y="56.6">6K04</text>
<text x="162" y="92.2">0R</text>
<text x="240.6" y="113.5">0R</text>
<text x="243.1" y="136.4">10K</text>
<text x="119.5" y="139.8">150K</text>
<text x="128.4" y="147.5">0R</text>
<text x="288.4" y="200.1">Bron Bai</text>
</g>
<g font-size=".7">
<text x="153.1" y="57.7">R0402</text>
<text x="159.3" y="57.7">1%</text>
<text x="155.8" y="93.3">R0402</text>
<text x="162" y="93.3">1%</text>
<text x="215.5" y="105.2">C0G5%</text>
<text x="215.7" y="105.9">50V</text>
<text x="216.1" y="104.3">C0201A</text>
<text x="233" y="103.8">OSC_SMD-2016</text>
<text x="252.9" y="109.6">C0G5%</text>
<text x="253.1" y="110.3">50V</text>
<text x="253.4" y="108.8">C0201A</text>
<text x="234.4" y="114.6">R0201</text>
<text x="240.6" y="114.6">1%</text>
<text x="243.1" y="137.4">1%</text>
<text x="48.4" y="141.4">6.3V</text>
<text x="48.4" y="140.8">X5R 10%</text>
<text x="48.9" y="139.9">C0201A</text>
<text x="62.6" y="140.8">X5R 10%</text>
<text x="62.8" y="141.4">16V</text>
<text x="63.2" y="139.9">C0402</text>
<text x="76.8" y="141.1">6.3V</text>
<text x="76.8" y="140.4">X5R 10%</text>
<text x="77.2" y="139.5">C0201A</text>
<text x="89.3" y="141.1">6.3V</text>
<text x="89.3" y="140.4">X5R 10%</text>
<text x="89.7" y="139.5">C0201A</text>
<text x="101.7" y="140.4">X5R 10%</text>
<text x="101.9" y="141.1">16V</text>
<text x="102.3" y="139.5">C0402</text>
<text x="119.2" y="140.9">R0201</text>
<text x="119.5" y="142.7">1%</text>
<text x="142.6" y="141.4">X7R 10%</text>
<text x="142.8" y="142.2">25V</text>
<text x="143" y="140.5">C0201A</text>
<text x="156.8" y="141.4">X7R 10%</text>
<text x="157.1" y="142.2">25V</text>
<text x="157.2" y="140.5">C0201A</text>
<text x="169.3" y="141.4">X7R 10%</text>
<text x="169.5" y="142.2">25V</text>
<text x="169.7" y="140.5">C0201A</text>
<text x="181.7" y="141.4">X7R 10%</text>
<text x="181.9" y="142.2">25V</text>
<text x="182.1" y="140.5">C0201A</text>
<text x="196" y="141.4">X7R 10%</text>
<text x="196.2" y="142.2">25V</text>
<text x="196.3" y="140.5">C0201A</text>
<text x="210.2" y="141.6">6.3V</text>
<text x="210.2" y="140.9">X5R 10%</text>
<text x="210.7" y="140">C0201A</text>
<text x="241.8" y="139.3">R0402</text>
<text x="122.6" y="148.5">R0201</text>
<text x="128.6" y="148.5">1%</text>
<text x="240.4" y="148.9">X7R 10%</text>
<text x="240.6" y="149.6">50V</text>
<text x="241" y="148">C0402</text>
</g>
</svg>
